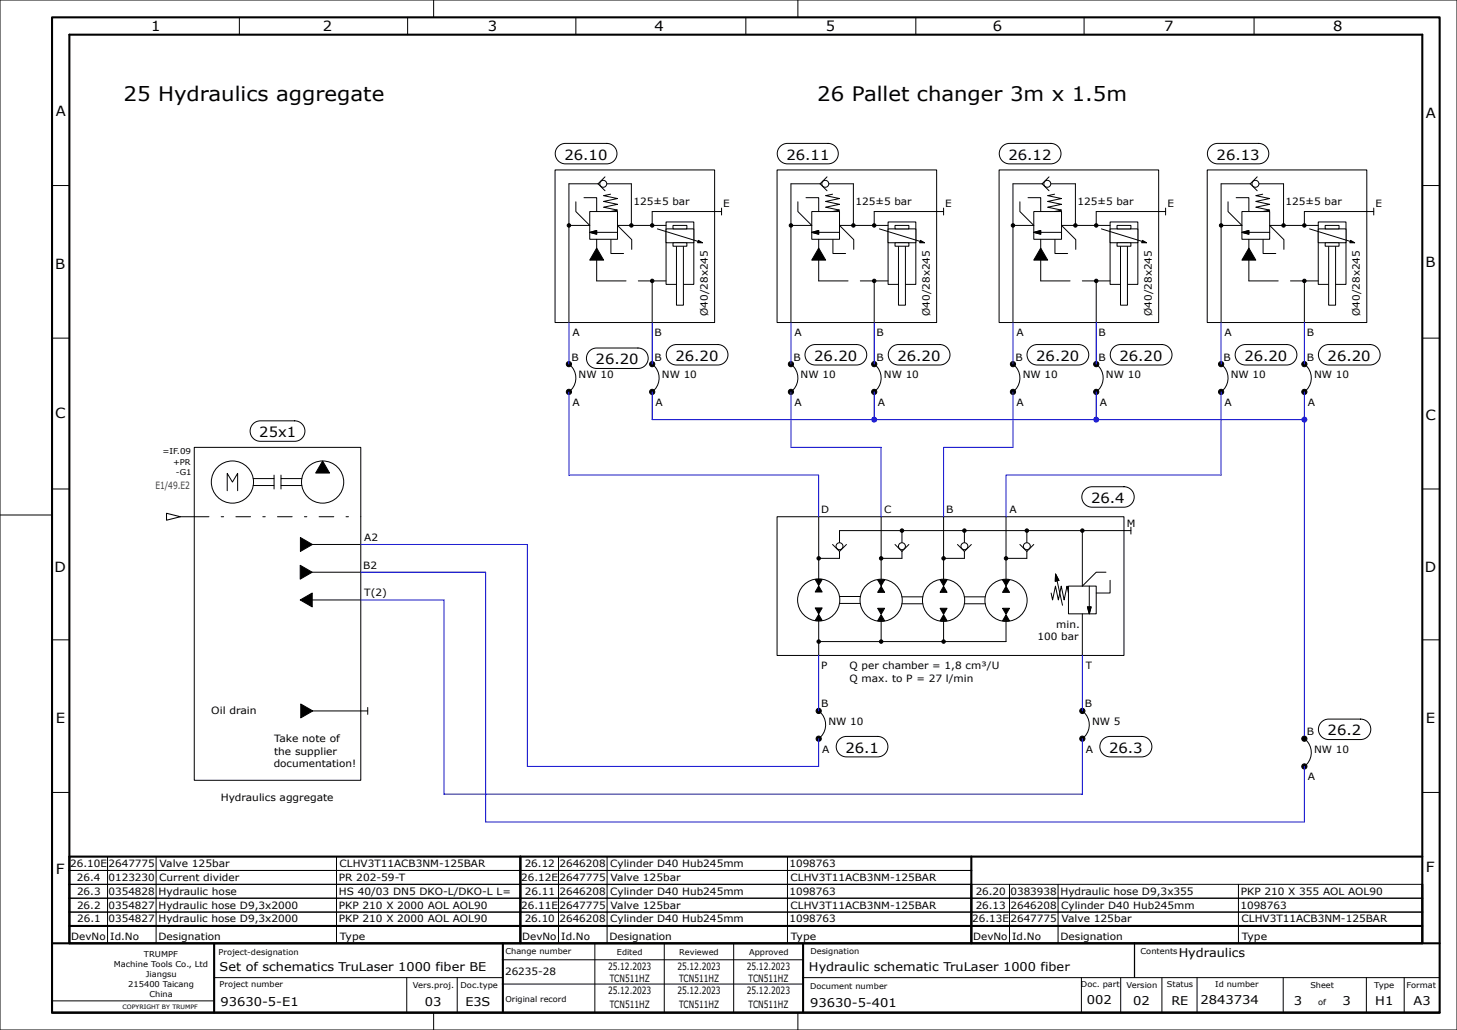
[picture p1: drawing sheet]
<svg xmlns="http://www.w3.org/2000/svg" width="420mm" height="297mm" viewBox="0 0 420 297" stroke-linecap="round" stroke-linejoin="round" font-family="sans-serif">
<path d="M15 5h400v287h-400zM15 272h400M20 272v-262h390v262M61.7 272.2v19.8M145 272v19.8M231.5 272.2v19.7M15 292h400" fill="none" stroke="#000" stroke-width=".6"/>
<g fill="none" stroke="#000" stroke-width=".29">
<path d="M0 0h420v297h-420zM69 5v5M117.5 5v5M125 0v5M166 5v5M215 5v5M230 0v5M264 5v5M312.5 5v5M361.5 5v5M15 53.5h5M410 53.5h5"/>
<path d="M170 67l2-.5v1zM192 64h8v18h-8zM15 97.5h5M410 97.5h5M0 148.5h15M15 141h5M410 141h5M15 184.5h5M410 184.5h5M15 228.5h5M410 228.5h5M144.8 276.8h86.7"/>
<path d="M171.5 272v20M191.5 272v20M211.5 272v20M327 271.8v10M327.1 271.8v10M14.9 288.6h46.6M61.7 281.9h83.1M117.3 281.9v10M125 292v5M131.8 281.9v10.1M144.8 283.8h86.7M230 292v5"/>
<path d="M231.3 281.9h183.6M311.7 281.9v10M323.1 282v10M334.9 282v10M345.1 281.9v10.1M369.9 281.9v9.8M393.9 281.9v10M404.8 281.9v10"/>
</g>
<path d="M172 81v-7" fill="none" stroke="#000" stroke-width=".29" stroke-dasharray="8.5 3.5"/>
<g fill="#000" stroke="#000" stroke-width=".29">
<path d="M172 71.5l2 3.5h-4z"/>
<path d="M170 67l2-.5v1z" fill-rule="evenodd"/>
</g>
<g fill="#fff" stroke="#000" stroke-width=".29">
<path d="M192 66h8v4h-8z" fill-rule="evenodd"/>
<path d="M194 65h4v1h-4z" fill-rule="evenodd"/>
</g>
<g fill="none" stroke="#000" stroke-width=".29">
<path d="M160 49h46v44h-46zM172.4 53l2 2M172.4 53h-8.4v40M174.4 51l-2 2M175 53h7v12M176 56l-2 .4 4 .9-4 .8 4 .8-4 .8 4 .9-2 .4M164 65h6M170 61h8v8h-8zM172 67h6M178 65h14M208 61h-20v4M208 60v2"/>
<path d="M192 81h-4v12"/>
<circle cx="173.9" cy="53" r="1"/>
</g>
<path d="M170 65l-4-4v-4h6v4M172 72v-3M178.1 65.1l4 4v4h-6v-4M172 81h16" fill="none" stroke="#000" stroke-width=".29" stroke-dasharray="8.5 3.5"/>
<g fill="#000" stroke="#000" stroke-width=".29">
<circle cx="164" cy="65" r=".5"/>
<circle cx="182" cy="65" r=".5"/>
<circle cx="188" cy="65" r=".5"/>
<circle cx="188" cy="81" r=".5"/>
</g>
<g fill="#fff" stroke="#000" stroke-width=".29">
<path d="M195 70h2v18h-2z" fill-rule="evenodd"/>
<path d="M194 70h4v1h-4z" fill-rule="evenodd"/>
</g>
<g fill="#000" stroke="#000" stroke-width=".29">
<path d="M201.3 69.3l1.2 .7h-1.4zM236 71.5l2 3.5h-4z"/>
<path d="M234 67l2-.5v1z" fill-rule="evenodd"/>
</g>
<path d="M189.5 66l13 4M234 67l2-.5v1zM256 64h8v18h-8z" fill="none" stroke="#000" stroke-width=".29"/>
<path d="M236 81v-7" fill="none" stroke="#000" stroke-width=".29" stroke-dasharray="8.5 3.5"/>
<g fill="#fff" stroke="#000" stroke-width=".29">
<path d="M256 66h8v4h-8z" fill-rule="evenodd"/>
<path d="M258 65h4v1h-4z" fill-rule="evenodd"/>
</g>
<g fill="none" stroke="#000" stroke-width=".29">
<path d="M224 49h46v44h-46zM236.4 53l2 2M236.4 53h-8.4v40M238.4 51l-2 2M239 53h7v12M240 56l-2 .4 4 .9-4 .8 4 .8-4 .8 4 .9-2 .4M228 65h6M234 61h8v8h-8zM236 67h6M242 65h14M272 61h-20v4M272 60v2"/>
<path d="M256 81h-4v12"/>
<circle cx="237.9" cy="53" r="1"/>
</g>
<path d="M234 65l-4-4v-4h6v4M236 72v-3M242.1 65.1l4 4v4h-6v-4M236 81h16" fill="none" stroke="#000" stroke-width=".29" stroke-dasharray="8.5 3.5"/>
<g fill="#000" stroke="#000" stroke-width=".29">
<circle cx="228" cy="65" r=".5"/>
<circle cx="246" cy="65" r=".5"/>
<circle cx="252" cy="65" r=".5"/>
<circle cx="252" cy="81" r=".5"/>
</g>
<g fill="#fff" stroke="#000" stroke-width=".29">
<path d="M259 70h2v18h-2z" fill-rule="evenodd"/>
<path d="M258 70h4v1h-4z" fill-rule="evenodd"/>
</g>
<g fill="#000" stroke="#000" stroke-width=".29">
<path d="M265.3 69.3l1.2 .7h-1.4zM300 71.5l2 3.5h-4z"/>
<path d="M298 67l2-.5v1z" fill-rule="evenodd"/>
</g>
<path d="M253.5 66l13 4M298 67l2-.5v1zM320 64h8v18h-8z" fill="none" stroke="#000" stroke-width=".29"/>
<path d="M300 81v-7" fill="none" stroke="#000" stroke-width=".29" stroke-dasharray="8.5 3.5"/>
<g fill="#fff" stroke="#000" stroke-width=".29">
<path d="M320 66h8v4h-8z" fill-rule="evenodd"/>
<path d="M322 65h4v1h-4z" fill-rule="evenodd"/>
</g>
<g fill="none" stroke="#000" stroke-width=".29">
<path d="M288 49h46v44h-46zM300.4 53l2 2M300.4 53h-8.4v40M302.4 51l-2 2M303 53h7v12M304 56l-2 .4 4 .9-4 .8 4 .8-4 .8 4 .9-2 .4M292 65h6M298 61h8v8h-8zM300 67h6M306 65h14M336 61h-20v4M336 60v2"/>
<path d="M320 81h-4v12"/>
<circle cx="301.9" cy="53" r="1"/>
</g>
<path d="M298 65l-4-4v-4h6v4M300 72v-3M306.1 65.1l4 4v4h-6v-4M300 81h16" fill="none" stroke="#000" stroke-width=".29" stroke-dasharray="8.5 3.5"/>
<g fill="#000" stroke="#000" stroke-width=".29">
<circle cx="292" cy="65" r=".5"/>
<circle cx="310" cy="65" r=".5"/>
<circle cx="316" cy="65" r=".5"/>
<circle cx="316" cy="81" r=".5"/>
</g>
<g fill="#fff" stroke="#000" stroke-width=".29">
<path d="M323 70h2v18h-2z" fill-rule="evenodd"/>
<path d="M322 70h4v1h-4z" fill-rule="evenodd"/>
</g>
<g fill="#000" stroke="#000" stroke-width=".29">
<path d="M329.3 69.3l1.2 .7h-1.4zM360 71.5l2 3.5h-4z"/>
<path d="M358 67l2-.5v1z" fill-rule="evenodd"/>
</g>
<path d="M317.5 66l13 4M358 67l2-.5v1zM380 64h8v18h-8z" fill="none" stroke="#000" stroke-width=".29"/>
<path d="M360 81v-7" fill="none" stroke="#000" stroke-width=".29" stroke-dasharray="8.5 3.5"/>
<g fill="#fff" stroke="#000" stroke-width=".29">
<path d="M380 66h8v4h-8z" fill-rule="evenodd"/>
<path d="M382 65h4v1h-4z" fill-rule="evenodd"/>
</g>
<g fill="none" stroke="#000" stroke-width=".29">
<path d="M348 49h46v44h-46zM360.4 53l2 2M360.4 53h-8.4v40M362.4 51l-2 2M363 53h7v12M364 56l-2 .4 4 .9-4 .8 4 .8-4 .8 4 .9-2 .4M352 65h6M358 61h8v8h-8zM360 67h6M366 65h14M396 61h-20v4M396 60v2"/>
<path d="M380 81h-4v12"/>
<circle cx="361.9" cy="53" r="1"/>
</g>
<path d="M358 65l-4-4v-4h6v4M360 72v-3M366.1 65.1l4 4v4h-6v-4M360 81h16" fill="none" stroke="#000" stroke-width=".29" stroke-dasharray="8.5 3.5"/>
<g fill="#000" stroke="#000" stroke-width=".29">
<circle cx="352" cy="65" r=".5"/>
<circle cx="370" cy="65" r=".5"/>
<circle cx="376" cy="65" r=".5"/>
<circle cx="376" cy="81" r=".5"/>
</g>
<g fill="#fff" stroke="#000" stroke-width=".29">
<path d="M383 70h2v18h-2z" fill-rule="evenodd"/>
<path d="M382 70h4v1h-4z" fill-rule="evenodd"/>
</g>
<g fill="#000" stroke="#000" stroke-width=".29">
<path d="M389.3 69.3l1.2 .7h-1.4zM93 132.9l2 3.5h-4zM86.6 155l3.5 2-3.5 2zM86.5 163l3.5 2-3.5 2zM86.5 173l3.5-2v4zM236 177.2l1 1.7h-2zM236 169l1 1.7h-2zM235 175.3h2l-1 1.7zM235 167.1h2l-1 1.7zM254 177.3l1 1.7h-2zM254 169.1l1 1.7h-2zM253 175.4h2l-1 1.7z"/>
<path d="M253 167.2h2l-1 1.7zM272 177.3l1 1.7h-2zM272 169.1l1 1.7h-2zM271 175.4h2l-1 1.7zM271 167.2h2l-1 1.7zM290 177.3l1 1.7h-2zM290 169.1l1 1.7h-2zM289 175.4h2l-1 1.7zM289 167.2h2l-1 1.7zM86.7 203l3.5 2-3.5 2z"/>
<path d="M304.3 165.5l.9 1.9-1 .2z" fill-rule="evenodd"/>
<path d="M313.5 175h1l-.5 2z" fill-rule="evenodd"/>
<circle cx="164" cy="105" r=".75"/>
<circle cx="164" cy="113" r=".75"/>
<circle cx="188" cy="105" r=".75"/>
<circle cx="188" cy="113" r=".75"/>
<circle cx="228" cy="105" r=".75"/>
<circle cx="228" cy="113" r=".75"/>
<circle cx="252" cy="105" r=".75"/>
<circle cx="252" cy="113" r=".75"/>
<circle cx="292" cy="113" r=".75"/>
<circle cx="292" cy="105" r=".75"/>
<circle cx="316" cy="113" r=".75"/>
<circle cx="316" cy="105" r=".75"/>
<circle cx="352" cy="113" r=".75"/>
<circle cx="352" cy="105" r=".75"/>
<circle cx="376" cy="105" r=".75"/>
<circle cx="376" cy="113" r=".75"/>
<circle cx="260" cy="153" r=".5"/>
<circle cx="278" cy="153" r=".5"/>
<circle cx="296" cy="153" r=".5"/>
<circle cx="312" cy="153" r=".5"/>
<circle cx="236" cy="161" r=".5"/>
<circle cx="254" cy="161" r=".5"/>
<circle cx="272" cy="161" r=".5"/>
<circle cx="290" cy="161" r=".5"/>
<circle cx="236" cy="185" r=".5"/>
<circle cx="254" cy="185" r=".5"/>
<circle cx="272" cy="185" r=".5"/>
<circle cx="236" cy="205" r=".75"/>
<circle cx="236" cy="213" r=".75"/>
<circle cx="312" cy="205" r=".75"/>
<circle cx="312" cy="213" r=".75"/>
<circle cx="376" cy="213" r=".75"/>
<circle cx="376" cy="221" r=".75"/>
</g>
<g fill="none" stroke="#000" stroke-width=".29">
<path d="M377.5 66l13 4M164 105a5 5 0 0 1 0 8M188 105a5 5 0 0 1 0 8M228 105a5 5 0 0 1 0 8M252 105a5 5 0 0 1 0 8M292 105a5 5 0 0 1 0 8M316 105a5 5 0 0 1 0 8M352 105a5 5 0 0 1 0 8M376 105a5 5 0 0 1 0 8M56 129h48v96h-48zM73 138h6v2h-6M79 137v1"/>
<path d="M81 137v1M87 138h-6v2h6M52 149h4M65.5 141.5v-5l1.5 2.5 1.5-2.5v5M79 140v1M81 140v1M90 157h14M224 149h100v40h-100zM236 149v18M240 157l2 2M242 159v2h-6M244 157l-2 2"/>
<path d="M254 149v18M258 157l2 2M260 153v3.4M260 159v2h-6M262 157l-2 2M272 149v18M276 157l2 2M278 153v3.4M278 159v2h-6M280 157l-2 2M290 149v18M294 157l2 2"/>
<path d="M296 153v3.4M296 159v2h-6M298 157l-2 2M312 153v16M326 153h-84v3.4M326 152v2M90 165h14M90 173h14M236 179v10M242 172h6M242 174h6M254 179v6"/>
<path d="M260 172.1h6M260 174.1h6M272 179v6M278 172.1h6M278 174.1h6M290 179v6h-54M303 171l.4 2 .9-4 .8 4 .8-4 .9 4 .8-4 .4 2M304.3 165.5l.9 1.9-1 .2zM304.7 167.5l1.6 7M308 169h8v8h-8zM312 177v12M313.5 175h1l-.5 2z"/>
<path d="M314 169v6M90 205h16M106 204v2M236 205a5 5 0 0 1 0 8M312 205a5 5 0 0 1 0 8M376 213a5 5 0 0 1 0 8M20 259h390M20 255h390M20 251h260M20 247h260M31 247v25M45 247v20"/>
<path d="M97 247v25M161 247v25M175 247v20M227 247v25M291 255v17M305 255v12M357 255v17M20 267h390M20 263h390M45 267.2v4.8M175 267.2v4.8M305 267.2v4.8"/>
<circle cx="67" cy="139" r="6.1"/>
<circle cx="93" cy="139" r="6.1"/>
<circle cx="242" cy="157.5" r="1"/>
<circle cx="260" cy="157.5" r="1"/>
<circle cx="278" cy="157.5" r="1"/>
<circle cx="296" cy="157.5" r="1"/>
<circle cx="236" cy="173" r="6.1"/>
<circle cx="254" cy="173.1" r="6.1"/>
<circle cx="272" cy="173.1" r="6.1"/>
<circle cx="290" cy="173.1" r="6.1"/>
</g>
<path d="M312 169l4-4h4v6h-4" fill="none" stroke="#000" stroke-width=".29" stroke-dasharray="8.5 3.5"/>
<g fill="none" stroke="#00f" stroke-width=".29">
<path d="M164 93v12M188 93v12M228 93v12M252 93v12M292 93v12M316 93v12M352 93v12M376 93v12M164 113v24h72v12M188 113v8h188M228 113v16h26v20M252 113v8"/>
<path d="M292 113v16h-20v20M316 113v8M352 113v24h-62v12M376 113v100M104 157h48v64h84v-8M104 173h24v56h184v-16M104 165h36v72h236v-16M236 189v16M312 189v16"/>
</g>
<path d="M56 149h48" fill="none" stroke="#000" stroke-width=".29" stroke-dasharray="4.2 3.5 .7 3.5"/>
<path d="M48 148l4 1-4 1z" fill="none" stroke="#000" stroke-width=".3"/>
<g fill="#fff" stroke="#fff" stroke-width=".29">
<path d="M163.2 105.8h1.5v6.4h-1.5z" fill-rule="evenodd"/>
<path d="M187.2 105.8h1.5v6.4h-1.5z" fill-rule="evenodd"/>
<path d="M227.2 105.8h1.5v6.4h-1.5z" fill-rule="evenodd"/>
<path d="M251.2 105.8h1.5v6.4h-1.5z" fill-rule="evenodd"/>
<path d="M291.2 105.8h1.5v6.4h-1.5z" fill-rule="evenodd"/>
<path d="M315.2 105.8h1.5v6.4h-1.5z" fill-rule="evenodd"/>
<path d="M351.2 105.8h1.5v6.4h-1.5z" fill-rule="evenodd"/>
<path d="M375.2 105.8h1.5v6.4h-1.5z" fill-rule="evenodd"/>
<path d="M235.2 205.8h1.5v6.4h-1.5z" fill-rule="evenodd"/>
<path d="M375.2 213.8h1.5v6.4h-1.5z" fill-rule="evenodd"/>
<path d="M311.2 205.8h1.5v6.4h-1.5z" fill-rule="evenodd"/>
</g>
<path d="M150 247v20M280 247v20M410 247h-390v20M410 255v12M20 267h130v5h-130zM150 267h130v5h-130zM280 267h130v5h-130z" fill="none" stroke="#000" stroke-width=".6"/>
<g fill="#fff" stroke="#000" stroke-width=".29">
<path d="M161.2 42l1.1-.6h.7h11.9a2.95 2.95 0 0 1 3 2.9 2.95 2.95 0 0 1-3 3h-11.9a2.95 2.95 0 0 1-2.8-2 2.95 2.95 0 0 1 1-3.3z" fill-rule="evenodd"/>
<path d="M224.7 42.5a2.94 2.94 0 0 1 2.3-1.1h11.7a2.95 2.95 0 0 1 2.9 2.9 2.95 2.95 0 0 1-2.9 3h-11.7a2.95 2.95 0 0 1-2.7-1.7 2.95 2.95 0 0 1 .4-3.1z" fill-rule="evenodd"/>
<path d="M289.2 42l1.1-.6h.7h11.9a2.95 2.95 0 0 1 2.9 2.9 2.95 2.95 0 0 1-2.9 3h-11.9a2.95 2.95 0 0 1-2.8-2 2.95 2.95 0 0 1 1-3.3z" fill-rule="evenodd"/>
<path d="M348.7 42.5a2.94 2.94 0 0 1 2.3-1.1h11.8a2.95 2.95 0 0 1 2.9 2.9 2.95 2.95 0 0 1-2.9 3h-11.8a2.95 2.95 0 0 1-2.7-1.7 2.95 2.95 0 0 1 .4-3.1z" fill-rule="evenodd"/>
<path d="M312.5 141.5a2.94 2.94 0 0 1 2.3-1.1h9.2a2.95 2.95 0 0 1 2.9 2.9 2.95 2.95 0 0 1-2.9 3h-9.2a2.95 2.95 0 0 1-2.7-1.7 2.95 2.95 0 0 1 .4-3.1z" fill-rule="evenodd"/>
<path d="M73.2 122l1.2-.6 .6-.1h9.9a2.95 2.95 0 0 1 3 3 2.95 2.95 0 0 1-3 3h-9.9a2.95 2.95 0 0 1-2.7-2 2.95 2.95 0 0 1 .9-3.3z" fill-rule="evenodd"/>
<path d="M169.7 101.5a2.94 2.94 0 0 1 2.3-1.1h11.9a2.95 2.95 0 0 1 3 2.9 2.95 2.95 0 0 1-3 2.9h-11.9a2.95 2.95 0 0 1-2.7-1.6 2.95 2.95 0 0 1 .4-3.1z" fill-rule="evenodd"/>
<path d="M193.2 100l1.1-.6 .7-.1h11.9a2.95 2.95 0 0 1 2.9 3 2.95 2.95 0 0 1-2.9 3h-11.9a2.95 2.95 0 0 1-2.8-2 2.95 2.95 0 0 1 1-3.3z" fill-rule="evenodd"/>
<path d="M233.2 100l1.1-.6 .7-.1h11.9a2.95 2.95 0 0 1 2.9 3 2.95 2.95 0 0 1-2.9 3h-11.9a2.95 2.95 0 0 1-2.8-2 2.95 2.95 0 0 1 1-3.3z" fill-rule="evenodd"/>
<path d="M257.2 100l1.1-.6 .7-.1h11.9a2.95 2.95 0 0 1 3 3 2.95 2.95 0 0 1-3 3h-11.9a2.95 2.95 0 0 1-2.8-2 2.95 2.95 0 0 1 1-3.3z" fill-rule="evenodd"/>
<path d="M297.2 100l1.1-.6 .7-.1h11.9a2.95 2.95 0 0 1 3 3 2.95 2.95 0 0 1-3 3h-11.9a2.95 2.95 0 0 1-2.8-2 2.95 2.95 0 0 1 1-3.3z" fill-rule="evenodd"/>
<path d="M320.7 100.5a2.94 2.94 0 0 1 2.3-1.2h11.9a2.95 2.95 0 0 1 2.9 3 2.95 2.95 0 0 1-2.9 3h-11.9a2.95 2.95 0 0 1-2.7-1.7 2.95 2.95 0 0 1 .4-3.1z" fill-rule="evenodd"/>
<path d="M357.2 100l1.1-.6 .7-.1h11.9a2.95 2.95 0 0 1 2.9 3 2.95 2.95 0 0 1-2.9 3h-11.9a2.95 2.95 0 0 1-2.8-2 2.95 2.95 0 0 1 1-3.3z" fill-rule="evenodd"/>
<path d="M381.2 100l1.1-.6 .7-.1h11.9a2.95 2.95 0 0 1 2.9 3 2.95 2.95 0 0 1-2.9 3h-11.9a2.95 2.95 0 0 1-2.8-2 2.95 2.95 0 0 1 1-3.3z" fill-rule="evenodd"/>
<path d="M241.7 213.5a2.94 2.94 0 0 1 2.3-1.1h9a2.95 2.95 0 0 1 3 2.9 2.95 2.95 0 0 1-3 3h-9a2.95 2.95 0 0 1-2.7-1.7 2.95 2.95 0 0 1 .4-3.1z" fill-rule="evenodd"/>
<path d="M381.2 208l1.1-.6h.7h9.2a2.95 2.95 0 0 1 2.9 2.9 2.95 2.95 0 0 1-2.9 2.9h-9.2a2.95 2.95 0 0 1-2.8-1.9 2.95 2.95 0 0 1 1-3.3z" fill-rule="evenodd"/>
<path d="M317.7 213.5a2.94 2.94 0 0 1 2.3-1.1h9.1a2.95 2.95 0 0 1 2.9 2.9 2.95 2.95 0 0 1-2.9 3h-9.1a2.95 2.95 0 0 1-2.7-1.7 2.95 2.95 0 0 1 .4-3.1z" fill-rule="evenodd"/>
</g>
<g fill="#00f">
<circle cx="252" cy="121" r=".85"/>
<circle cx="316" cy="121" r=".85"/>
<circle cx="376" cy="121" r=".85"/>
</g>
<g font-size="5.8">
<text x="35.6" y="29">25 Hydraulics aggregate</text>
<text x="235.6" y="29">26 Pallet changer 3m x 1.5m</text>
</g>
<g font-size="4">
<text x="43.6" y="9">1</text>
<text x="93.1" y="9">2</text>
<text x="140.7" y="9">3</text>
<text x="188.7" y="9">4</text>
<text x="238.1" y="9">5</text>
<text x="286.2" y="9">6</text>
<text x="335.6" y="9">7</text>
<text x="384.3" y="9">8</text>
<text x="16.1" y="33.5">A</text>
<text x="411" y="34">A</text>
<text x="162.7" y="46">26.10</text>
<text x="226.7" y="46">26.11</text>
<text x="290.7" y="46">26.12</text>
<text x="350.7" y="46">26.13</text>
<text x="15.9" y="77.5">B</text>
<text x="410.9" y="77">B</text>
<text x="171.7" y="105">26.20</text>
<text x="194.7" y="104">26.20</text>
<text x="234.7" y="104">26.20</text>
<text x="258.7" y="104">26.20</text>
<text x="298.7" y="104">26.20</text>
<text x="322.7" y="104">26.20</text>
<text x="358.7" y="104">26.20</text>
<text x="382.7" y="104">26.20</text>
<text x="16" y="120.5">C</text>
<text x="411" y="121">C</text>
<text x="74.8" y="126">25x1</text>
<text x="314.5" y="145">26.4</text>
<text x="15.8" y="165">D</text>
<text x="410.7" y="165">D</text>
<text x="16.1" y="208.5">E</text>
<text x="411" y="208.5">E</text>
<text x="382.7" y="212">26.2</text>
<text x="243.7" y="217">26.1</text>
<text x="319.7" y="217">26.3</text>
<text x="411" y="251.5">F</text>
<text x="16.1" y="252">F</text>
</g>
<g font-size="3.5">
<text x="339.8" y="275.9">Hydraulics</text>
<text x="63.3" y="280">Set of schematics TruLaser 1000 fiber BE</text>
<text x="233.2" y="280">Hydraulic schematic TruLaser 1000 fiber</text>
<text x="63.6" y="290">93630-5-E1</text>
<text x="122.4" y="290">03</text>
<text x="134.2" y="290">E3S</text>
<text x="233.5" y="290.2">93630-5-401</text>
<text x="313.3" y="289.6">002</text>
<text x="326.7" y="289.8">02</text>
<text x="337.7" y="289.7">RE</text>
<text x="346" y="289.6">2843734</text>
<text x="373" y="289.9">3</text>
<text x="387" y="289.9">3</text>
<text x="396.5" y="289.9">H1</text>
<text x="407.5" y="289.9">A3</text>
</g>
<g font-size="2.9">
<text x="182.6" y="59">125±5 bar</text>
<text x="208.5" y="59.6">E</text>
<text x="246.6" y="59">125±5 bar</text>
<text x="272.5" y="59.6">E</text>
<text x="310.6" y="59">125±5 bar</text>
<text x="336.5" y="59.6">E</text>
<text x="370.6" y="59">125±5 bar</text>
<text x="396.5" y="59.6">E</text>
<text x="204" y="91.1" transform="rotate(-90 204 91.1)">Ø40/28x245</text>
<text x="268" y="91.1" transform="rotate(-90 268 91.1)">Ø40/28x245</text>
<text x="332" y="91.1" transform="rotate(-90 332 91.1)">Ø40/28x245</text>
<text x="392" y="91.1" transform="rotate(-90 392 91.1)">Ø40/28x245</text>
<text x="165" y="97">A</text>
<text x="188.7" y="97">B</text>
<text x="229" y="97">A</text>
<text x="252.7" y="97">B</text>
<text x="293" y="97">A</text>
<text x="316.7" y="97">B</text>
<text x="353" y="97">A</text>
<text x="376.7" y="97">B</text>
<text x="164.7" y="104">B</text>
<text x="188.7" y="104">B</text>
<text x="228.7" y="104">B</text>
<text x="252.7" y="104">B</text>
<text x="292.7" y="104">B</text>
<text x="316.7" y="104">B</text>
<text x="352.7" y="104">B</text>
<text x="376.7" y="104">B</text>
<text x="166.8" y="109">NW 10</text>
<text x="190.8" y="109">NW 10</text>
<text x="230.8" y="109">NW 10</text>
<text x="254.8" y="109">NW 10</text>
<text x="294.8" y="109">NW 10</text>
<text x="318.8" y="109">NW 10</text>
<text x="354.8" y="109">NW 10</text>
<text x="378.8" y="109">NW 10</text>
<text x="165" y="117">A</text>
<text x="189" y="117">A</text>
<text x="229" y="117">A</text>
<text x="253" y="117">A</text>
<text x="293" y="117">A</text>
<text x="317" y="117">A</text>
<text x="353" y="117">A</text>
<text x="377" y="117">A</text>
<text x="236.7" y="148">D</text>
<text x="254.9" y="148">C</text>
<text x="272.7" y="148">B</text>
<text x="291" y="148">A</text>
<text x="324.8" y="152">M</text>
<text x="105" y="156">A2</text>
<text x="104.7" y="164">B2</text>
<text x="105" y="172">T(2)</text>
<text x="299.1" y="184.6">100 bar</text>
<text x="304.5" y="181">min.</text>
<text x="236.7" y="193">P</text>
<text x="244.9" y="193">Q per chamber = 1,8 cm³/U</text>
<text x="244.9" y="196.6">Q max. to P = 27 l/min</text>
<text x="313" y="193">T</text>
<text x="60.9" y="206">Oil drain</text>
<text x="236.7" y="204">B</text>
<text x="238.8" y="209">NW 10</text>
<text x="312.7" y="204">B</text>
<text x="314.8" y="209">NW 5</text>
<text x="79" y="214">Take note of</text>
<text x="376.7" y="212">B</text>
<text x="78.9" y="221.3">documentation!</text>
<text x="79" y="217.6">the supplier</text>
<text x="237" y="217">A</text>
<text x="313" y="217">A</text>
<text x="378.8" y="217">NW 10</text>
<text x="377" y="225">A</text>
<text x="63.6" y="231">Hydraulics aggregate</text>
<text x="20.3" y="250">26.10E</text>
<text x="31.3" y="250">2647775</text>
<text x="46" y="250">Valve 125bar</text>
<text x="97.9" y="250">CLHV3T11ACB3NM-125BAR</text>
<text x="151.2" y="250">26.12</text>
<text x="161.3" y="250">2646208</text>
<text x="175.9" y="250">Cylinder D40 Hub245mm</text>
<text x="227.6" y="250">1098763</text>
<text x="22.1" y="254">26.4</text>
<text x="31.3" y="254">0123230</text>
<text x="45.9" y="254">Current divider</text>
<text x="97.7" y="254">PR 202-59-T</text>
<text x="150.3" y="254">26.12E</text>
<text x="161.3" y="254">2647775</text>
<text x="176" y="254">Valve 125bar</text>
<text x="227.9" y="254">CLHV3T11ACB3NM-125BAR</text>
<text x="22.2" y="262">26.2</text>
<text x="22.2" y="258">26.3</text>
<text x="31.3" y="262">0354827</text>
<text x="31.3" y="258">0354828</text>
<text x="45.7" y="262">Hydraulic hose D9,3x2000</text>
<text x="45.7" y="258">Hydraulic hose</text>
<text x="97.7" y="262">PKP 210 X 2000 AOL AOL90</text>
<text x="97.7" y="258">HS 40/03 DN5 DKO-L/DKO-L L=</text>
<text x="150.3" y="262">26.11E</text>
<text x="151.3" y="258">26.11</text>
<text x="161.3" y="262">2647775</text>
<text x="161.3" y="258">2646208</text>
<text x="175.9" y="258">Cylinder D40 Hub245mm</text>
<text x="176" y="262">Valve 125bar</text>
<text x="227.6" y="258">1098763</text>
<text x="227.9" y="262">CLHV3T11ACB3NM-125BAR</text>
<text x="281.2" y="262">26.13</text>
<text x="281.2" y="258">26.20</text>
<text x="291.3" y="262">2646208</text>
<text x="291.3" y="258">0383938</text>
<text x="305.7" y="258">Hydraulic hose D9,3x355</text>
<text x="305.9" y="262">Cylinder D40 Hub245mm</text>
<text x="357.6" y="262">1098763</text>
<text x="357.7" y="258">PKP 210 X 355 AOL AOL90</text>
<text x="22.3" y="266">26.1</text>
<text x="31.3" y="266">0354827</text>
<text x="45.7" y="266">Hydraulic hose D9,3x2000</text>
<text x="97.7" y="266">PKP 210 X 2000 AOL AOL90</text>
<text x="151.2" y="266">26.10</text>
<text x="161.3" y="266">2646208</text>
<text x="175.9" y="266">Cylinder D40 Hub245mm</text>
<text x="227.6" y="266">1098763</text>
<text x="280.2" y="266">26.13E</text>
<text x="291.3" y="266">2647775</text>
<text x="306" y="266">Valve 125bar</text>
<text x="357.9" y="266">CLHV3T11ACB3NM-125BAR</text>
<text x="20.6" y="271">DevNo</text>
<text x="31.8" y="271">Id.No</text>
<text x="45.7" y="271">Designation</text>
<text x="98" y="271">Type</text>
<text x="150.6" y="271">DevNo</text>
<text x="161.8" y="271">Id.No</text>
<text x="175.7" y="271">Designation</text>
<text x="228" y="271">Type</text>
<text x="280.6" y="271">DevNo</text>
<text x="291.8" y="271">Id.No</text>
<text x="305.7" y="271">Designation</text>
<text x="358" y="271">Type</text>
<text x="145.6" y="281">26235-28</text>
<text x="175.3" y="279.8">25.12.2023</text>
<text x="195.3" y="279.8">25.12.2023</text>
<text x="215.3" y="279.8">25.12.2023</text>
<text x="175.3" y="286.8">25.12.2023</text>
<text x="175.8" y="283.3">TCN511HZ</text>
<text x="195.3" y="286.8">25.12.2023</text>
<text x="195.8" y="283.3">TCN511HZ</text>
<text x="215.3" y="286.8">25.12.2023</text>
<text x="215.8" y="283.3">TCN511HZ</text>
<text x="175.8" y="290.8">TCN511HZ</text>
<text x="195.8" y="290.8">TCN511HZ</text>
<text x="215.8" y="290.8">TCN511HZ</text>
</g>
<text font-size="2.9" fill="#b60000" x="44.8" y="141.1">E1/49.E2</text>
<g font-size="2.3">
<text x="46.8" y="131">=IF.09</text>
<text x="49.9" y="134">+PR</text>
<text x="50.7" y="137">-G1</text>
<text x="41.5" y="275.8">TRUMPF</text>
<text x="63" y="275.4">Project-designation</text>
<text x="145.7" y="275">Change number</text>
<text x="177.8" y="275.3">Edited</text>
<text x="195.8" y="275.3">Reviewed</text>
<text x="215.9" y="275.3">Approved</text>
<text x="233.6" y="275.1">Designation</text>
<text x="328.8" y="275">Contents</text>
<text x="32.8" y="278.8">Machine Tools Co., Ltd</text>
<text x="42.1" y="281.7">Jiangsu</text>
<text x="37" y="284.6">215400 Taicang</text>
<text x="43.1" y="287.5">China</text>
<text x="63.3" y="284.7">Project number</text>
<text x="119" y="285">Vers.proj.</text>
<text x="132.7" y="285">Doc.type</text>
<text x="233.5" y="285.2">Document number</text>
<text x="311.6" y="284.7">Doc. part</text>
<text x="324.7" y="284.8">Version</text>
<text x="336.4" y="284.7">Status</text>
<text x="350.3" y="284.7">Id number</text>
<text x="377.8" y="284.9">Sheet</text>
<text x="396.1" y="284.9">Type</text>
<text x="405.5" y="284.9">Format</text>
<text x="145.7" y="289">Original record</text>
<text x="379.9" y="289.9">of</text>
</g>
<text font-size="1.7" x="35.3" y="290.8">COPYRIGHT BY TRUMPF</text>
</svg>
